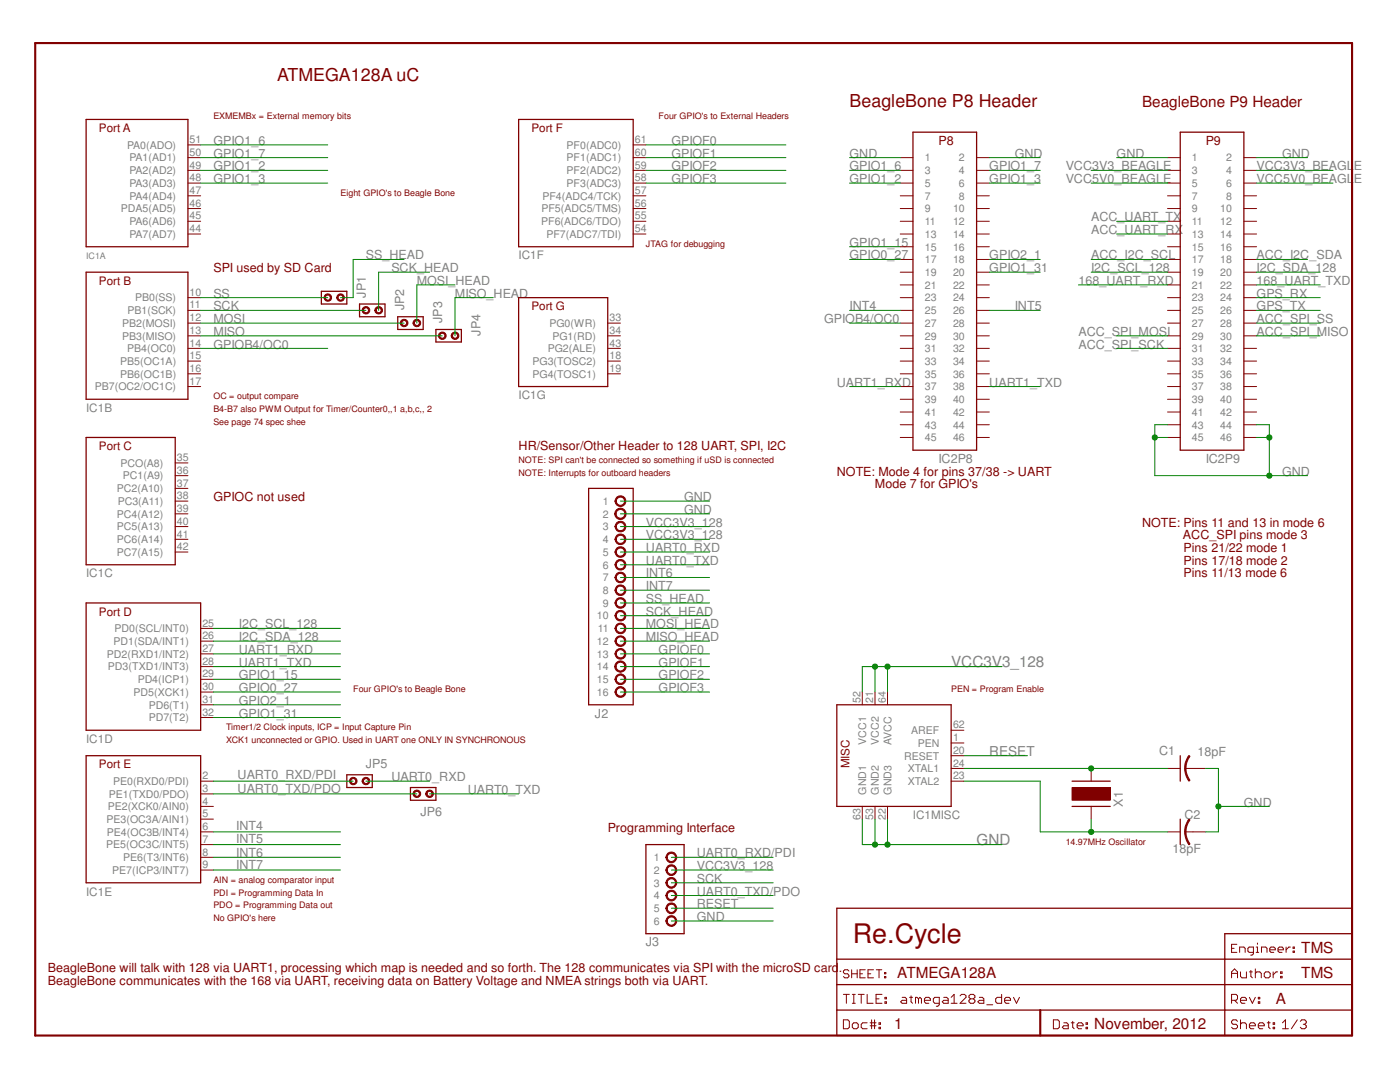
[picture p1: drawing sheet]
<svg xmlns="http://www.w3.org/2000/svg" width="279mm" height="216mm" viewBox="0 0 279 216" stroke-linecap="round" stroke-linejoin="round" font-family="sans-serif">
<path d="M7 8.6h262.8v198h-262.8zM207.6 201.5v5.1" fill="none" stroke="#800000" stroke-width=".42"/>
<g fill="none" stroke="#800000" stroke-width=".25">
<path d="M17.2 23.8h20.3v25.4h-20.3zM103.5 23.8h22.9v25.4h-22.9zM17.2 54.3h20.3v25.4h-20.3zM103.5 59.4h17.8v17.7h-17.8zM17.2 87.3h17.8v25.4h-17.8zM17.2 120.3h22.8v25.4h-22.8zM17.2 150.8h22.8v25.3h-22.8zM69.2 154.6h5.1v2.5h-5.1zM167 140.6h22.8v20.3h-22.8zM167 181.2h102.8v25.4h-102.8zM167 196.5h102.8M167 191.4h102.8"/>
<path d="M269.8 186.3h-25.4v20.3M167 201.5h102.8"/>
</g>
<g fill="none" stroke="#800000" stroke-width=".2">
<path d="M37.5 28.9h2.5M37.5 31.5h2.5M37.5 34h2.5M37.5 36.5h2.5M37.5 39.1h2.5M126.4 28.9h2.5M126.4 31.5h2.5M126.4 34h2.5M126.4 36.5h2.5M126.4 39.1h2.5M37.5 44.2h2.5M37.5 46.7h2.5"/>
<path d="M37.5 41.6h2.5M37.5 59.4h2.5M126.4 44.2h2.5M126.4 46.7h2.5M126.4 41.6h2.5M37.5 61.9h2.5M37.5 64.5h2.5M37.5 67h2.5M37.5 69.5h2.5M37.5 72.1h2.5M37.5 74.6h2.5M37.5 77.1h2.5"/>
<path d="M121.3 64.5h2.5M121.3 67h2.5M121.3 69.5h2.5M121.3 72.1h2.5M121.3 74.6h2.5M35 92.4h2.5M35 94.9h2.5M35 97.5h2.5M35 100h2.5M35 102.5h2.5M35 105.1h2.5M35 107.6h2.5"/>
<path d="M35 110.2h2.5M40 125.4h2.6M40 127.9h2.6M40 130.5h2.6M40 133h2.6M40 135.6h2.6M40 138.1h2.6M172.1 138.1v2.5M174.6 138.1v2.5M177.1 138.1v2.5M40 140.6h2.6M40 143.2h2.6"/>
<path d="M40 155.9h2.6M40 158.4h2.6M189.8 155.9h2.6M189.8 145.7h2.6M189.8 148.3h2.6M189.8 153.3h2.6M189.8 150.8h2.6M40 163.4h2.6M40 160.9h2.6M40 166h2.6M40 168.5h2.6M40 171.1h2.6"/>
<path d="M40 173.6h2.6M172.1 160.9v2.5M174.6 160.9v2.5M177.1 160.9v2.5M168.3 198.4h1.2M168.9 198.4v1.8M169.4 193.8l-.2-.3h-.6l-.3 .3v.3l.3 .2h.6l.2 .3v.3l-.2 .2h-.6l-.3-.2M170 194.3h1.1M170 193.5v1.6M170.1 198.4h.6M170.4 198.4v1.8M171.1 193.5v1.6"/>
<path d="M171.3 198.4h1.2M171.6 194.3h.5M171.9 198.4v1.8M172.7 193.5h-1.1v1.6h1.1M173.1 198.4v1.8h1.1M173.2 194.3h.6M174.3 193.5h-1.1v1.6h1.1M174.8 199.3h.6M174.9 193.5h1.1M175.4 193.5v1.6M176 198.4h-1.2v1.8h1.2M176.5 194.9h.3v.2h-.3z"/>
<path d="M176.5 194.1h.3v.2h-.3zM176.6 199.9h.3v.3h-.3zM176.6 199h.3v.3h-.3zM180 199h.6l.3 .3v.9h-.9l-.3-.3 .3-.3h.9M181.5 199h.6M181.8 198.7v1.2l.3 .3M183.3 199.3l-.3-.3h-.3v1.2M183.3 199.3v.9M183.3 199.3l.3-.3 .3 .3v.9M184.5 199.6h1.2v-.3l-.3-.3h-.6l-.3 .3v.6l.3 .3h.6M188.3 199h.6l.3 .3v.9h-.9l-.3-.3 .3-.3h.9M189.8 199l.6-.6v1.8"/>
<path d="M191.6 198.7l.3-.3h.6l.3 .3v.3l-1.2 1.2h1.2M193.7 199.3l-.3-.3v-.3l.3-.3h.6l.3 .3v.3l-.3 .3M193.7 199.3l-.3 .3v.3l.3 .3h.6l.3-.3v-.3l-.3-.3M193.7 199.3h.6M195.5 199h.5l.3 .3v.9h-.8l-.3-.3 .3-.3h.8M199.9 198.4v1.8h-.9l-.3-.3v-.6l.3-.3h.9M200.5 199.6h1.2v-.3l-.3-.3h-.6l-.3 .3v.6l.3 .3h.6M202.3 199l.6 1.2 .6-1.2M245.8 195.1v-1.2l.6-.6 .6 .6v1.2M245.8 199.6h.9l.3-.3v-.6l-.3-.3h-.9v1.8M245.8 194.2h1.2M245.8 189.2h.5"/>
<path d="M246.4 199.6l.6 .6M246.8 188.4h-1v1.6h1M247.4 190v-1h.8l.3 .2v.8M247.6 193.9v.9l.3 .3h.9v-1.2M247.6 199.6h1.2v-.3l-.3-.3h-.6l-.3 .3v.6l.3 .3h.6M249.3 199l.6 1.2 .6-1.2M249.3 193.9h.6M249.6 193.6v1.2l.3 .3M250.1 190h-.8l-.3-.2v-.6l.3-.2h.8v1.3l-.2 .3h-.3M250.5 193.3v1.8M250.5 194.2l.3-.3h.6l.3 .3v.9M250.7 190h.5"/>
<path d="M250.7 189h.3v1M251 188.2v.2M251.1 199h.3v.3h-.3zM251.1 199.9h.3v.3h-.3zM251.8 190v-1h.8l.3 .2v.8M252.6 193.9h.6l.3 .3v.6l-.3 .3h-.6l-.3-.3v-.6zM253.4 189.5h1.1v-.3l-.3-.2h-.5l-.3 .2v.6l.3 .2h.5M254.1 193.9v1.2M255 193.9h-.3l-.6 .6M255.1 189.5h1v-.3l-.2-.2h-.6l-.2 .2v.6l.2 .2h.6M255.6 193.9h.3v.3h-.3zM255.6 194.8h.3v.3h-.3z"/>
<path d="M256.7 189v1M257.5 189h-.3l-.5 .5M258.1 189.8h.2v.2h-.2zM258.1 189h.2v.2h-.2zM168.3 203.5h.9l.3 .3v1.2l-.3 .3h-.9zM170.1 204.4l.3-.3h.6l.3 .3v.6l-.3 .3h-.6l-.3-.3zM170.1 200.2h.6M173.1 204.1h-.9l-.3 .3v.6l.3 .3h.9M173.7 204.1h1.1M173.7 204.7h1.1M173.9 203.5v1.8M174.5 203.5v1.8"/>
<path d="M175.4 205h.3v.3h-.3zM175.4 204.1h.3v.3h-.3zM187.5 200.2h-.9l-.3-.3v-.6l.3-.3h.9v1.5l-.3 .3h-.3M189.8 200.2h1.2M196.9 200.5h1.2M210.2 203.5h.9l.3 .3v1.2l-.3 .3h-.9zM212.3 204.1h.6l.3 .3v.9h-.9l-.3-.3 .3-.3h.9M213.8 204.1h.6M214.1 203.8v1.2l.3 .3M215 204.7h1.2v-.3l-.3-.3h-.6l-.3 .3v.6l.3 .3h.6M216.7 205h.3v.3h-.3zM216.7 204.1h.3v.3h-.3z"/>
<path d="M247 203.8l-.3-.3h-.6l-.3 .3v.3l.3 .3h.6l.3 .3v.3l-.3 .3h-.6l-.3-.3M247.6 204.4l.3-.3h.6l.3 .3v.9M247.6 203.5v1.8M249.3 204.7h1.2v-.3l-.3-.3h-.6l-.3 .3v.6l.3 .3h.6M251.1 204.7h1.2v-.3l-.3-.3h-.6l-.3 .3v.6l.3 .3h.6M252.9 204.1h.6M253.2 203.8v1.2l.3 .3M254.1 205h.3v.3h-.3zM254.1 204.1h.3v.3h-.3zM255.9 205.3h1.2M255.9 204.1l.6-.6v1.8M258.9 203.5l-1.2 1.8"/>
<path d="M259.5 203.8l.3-.3h.6l.3 .3v.3l-.3 .3M260.1 204.4h.3M260.4 204.4l.3 .3v.3l-.3 .3h-.6l-.3-.3"/>
</g>
<path d="M70.1 155.2a.77 .77 0 0 1 1.1 .4 .77 .77 0 0 1-.6 1 .77 .77 0 0 1-.9-.7h.3a.51 .51 0 0 1 .6-.6 .51 .51 0 0 1 .3 .8 .51 .51 0 0 1-.8 0l-.1-.2h-.3z" fill-rule="evenodd" fill="#800000"/>
<path d="M70.1 155.2a.77 .77 0 0 1 1.1 .4 .77 .77 0 0 1-.6 1 .77 .77 0 0 1-.9-.7h.3a.51 .51 0 0 1 .6-.6 .51 .51 0 0 1 .3 .8 .51 .51 0 0 1-.8 0l-.1-.2h-.3z" fill="none" stroke="#800000" stroke-width=".2"/>
<path d="M72.3 155.5a.77 .77 0 0 1 1.3-.2 .77 .77 0 0 1-.3 1.3 .77 .77 0 0 1-1-.7h.2a.51 .51 0 0 1 .6-.6 .51 .51 0 0 1 .3 .8 .51 .51 0 0 1-.8 0l-.1-.2h-.2z" fill-rule="evenodd" fill="#800000"/>
<path d="M72.3 155.5a.77 .77 0 0 1 1.3-.2 .77 .77 0 0 1-.3 1.3 .77 .77 0 0 1-1-.7h.2a.51 .51 0 0 1 .6-.6 .51 .51 0 0 1 .3 .8 .51 .51 0 0 1-.8 0l-.1-.2h-.2z" fill="none" stroke="#800000" stroke-width=".2"/>
<path d="M81.9 157.1h5.1v2.6h-5.1z" fill="none" stroke="#800000" stroke-width=".25"/>
<path d="M82.5 158a.77 .77 0 0 1 1.3-.1 .77 .77 0 0 1-.3 1.2 .77 .77 0 0 1-1.1-.7h.3a.51 .51 0 0 1 .6-.6 .51 .51 0 0 1 .3 .8 .51 .51 0 0 1-.8 0l-.1-.2h-.3z" fill-rule="evenodd" fill="#800000"/>
<path d="M82.5 158a.77 .77 0 0 1 1.3-.1 .77 .77 0 0 1-.3 1.2 .77 .77 0 0 1-1.1-.7h.3a.51 .51 0 0 1 .6-.6 .51 .51 0 0 1 .3 .8 .51 .51 0 0 1-.8 0l-.1-.2h-.3z" fill="none" stroke="#800000" stroke-width=".2"/>
<path d="M85 158a.77 .77 0 0 1 1.3-.1 .77 .77 0 0 1-.3 1.2 .77 .77 0 0 1-1-.7h.2a.5 .5 0 0 1 .6-.5 .5 .5 0 0 1 .4 .7 .5 .5 0 0 1-.8 .2l-.2-.4h-.2z" fill-rule="evenodd" fill="#800000"/>
<path d="M85 158a.77 .77 0 0 1 1.3-.1 .77 .77 0 0 1-.3 1.2 .77 .77 0 0 1-1-.7h.2a.5 .5 0 0 1 .6-.5 .5 .5 0 0 1 .4 .7 .5 .5 0 0 1-.8 .2l-.2-.4h-.2zM217.8 153.3v2.6M217.8 160.9v2.5" fill="none" stroke="#800000" stroke-width=".2"/>
<path d="M214 155.9h7.6M214 160.9h7.6" fill="none" stroke="#800000" stroke-width=".25"/>
<path d="M214 157.1h7.6v2.6h-7.6z" fill-rule="evenodd" fill="#800000"/>
<path d="M214 157.1h7.6v2.6h-7.6zM236.6 166h1.5" fill="none" stroke="#800000" stroke-width=".2"/>
<path d="M235.5 163.4v5.1" fill="none" stroke="#800000" stroke-width=".25"/>
<path d="M237.3 163.4l.2 .2a3.9 3.9 0 0 0-.8 2.4h-.3a3.6 3.6 0 0 1 .9-2.6z" fill-rule="evenodd" fill="#800000"/>
<path d="M237.3 163.4l.2 .2a3.9 3.9 0 0 0-.8 2.4h-.3a3.6 3.6 0 0 1 .9-2.6z" fill="none" stroke="#800000" stroke-width=".2"/>
<path d="M236.4 166h.3a4.1 4.1 0 0 0 .8 2.4l-.2 .2a4.3 4.3 0 0 1-.9-2.6z" fill-rule="evenodd" fill="#800000"/>
<path d="M236.6 153.3h1.5M233 166h2.5M236.4 166h.3a4.1 4.1 0 0 0 .8 2.4l-.2 .2a4.3 4.3 0 0 1-.9-2.6zM238.1 166h2.5" fill="none" stroke="#800000" stroke-width=".2"/>
<path d="M235.5 150.8v5.1" fill="none" stroke="#800000" stroke-width=".25"/>
<path d="M237.3 150.7l.2 .2a3.9 3.9 0 0 0-.8 2.4h-.3a3.6 3.6 0 0 1 .9-2.6z" fill-rule="evenodd" fill="#800000"/>
<path d="M237.3 150.7l.2 .2a3.9 3.9 0 0 0-.8 2.4h-.3a3.6 3.6 0 0 1 .9-2.6z" fill="none" stroke="#800000" stroke-width=".2"/>
<path d="M236.4 153.3h.3a4.1 4.1 0 0 0 .8 2.4l-.2 .2a4.3 4.3 0 0 1-.9-2.6z" fill-rule="evenodd" fill="#800000"/>
<path d="M233 153.3h2.5M236.4 153.3h.3a4.1 4.1 0 0 0 .8 2.4l-.2 .2a4.3 4.3 0 0 1-.9-2.6zM238.1 153.3h2.5" fill="none" stroke="#800000" stroke-width=".2"/>
<path d="M128.9 168.5h7.6v17.8h-7.6z" fill="none" stroke="#800000" stroke-width=".25"/>
<path d="M133.3 170.3a1.09 1.09 0 0 1 1.7 .3 1.09 1.09 0 0 1-.8 1.6 1.09 1.09 0 0 1-1.3-1.1h.2a.83 .83 0 0 1 1.2-.8 .83 .83 0 0 1 .3 1.3 .83 .83 0 0 1-1.4-.2l-.1-.3h-.2z" fill-rule="evenodd" fill="#800000"/>
<path d="M133.3 170.3a1.09 1.09 0 0 1 1.7 .3 1.09 1.09 0 0 1-.8 1.6 1.09 1.09 0 0 1-1.3-1.1h.2a.83 .83 0 0 1 1.2-.8 .83 .83 0 0 1 .3 1.3 .83 .83 0 0 1-1.4-.2l-.1-.3h-.2z" fill="none" stroke="#800000" stroke-width=".2"/>
<path d="M133.3 172.8a1.09 1.09 0 0 1 1.7 .3 1.09 1.09 0 0 1-.8 1.6 1.09 1.09 0 0 1-1.3-1.1h.2a.83 .83 0 0 1 1.2-.8 .83 .83 0 0 1 .3 1.3 .83 .83 0 0 1-1.4-.2l-.1-.3h-.2z" fill-rule="evenodd" fill="#800000"/>
<path d="M133.3 172.8a1.09 1.09 0 0 1 1.7 .3 1.09 1.09 0 0 1-.8 1.6 1.09 1.09 0 0 1-1.3-1.1h.2a.83 .83 0 0 1 1.2-.8 .83 .83 0 0 1 .3 1.3 .83 .83 0 0 1-1.4-.2l-.1-.3h-.2z" fill="none" stroke="#800000" stroke-width=".2"/>
<path d="M133.3 175.3a1.09 1.09 0 0 1 1.7 .4 1.09 1.09 0 0 1-.8 1.5 1.09 1.09 0 0 1-1.3-1.1h.2a.83 .83 0 0 1 1.2-.8 .83 .83 0 0 1 .3 1.4 .83 .83 0 0 1-1.4-.2l-.1-.4h-.2z" fill-rule="evenodd" fill="#800000"/>
<path d="M133.3 175.3a1.09 1.09 0 0 1 1.7 .4 1.09 1.09 0 0 1-.8 1.5 1.09 1.09 0 0 1-1.3-1.1h.2a.83 .83 0 0 1 1.2-.8 .83 .83 0 0 1 .3 1.4 .83 .83 0 0 1-1.4-.2l-.1-.4h-.2z" fill="none" stroke="#800000" stroke-width=".2"/>
<path d="M133.3 177.9a1.09 1.09 0 0 1 1.7 .3 1.09 1.09 0 0 1-.8 1.6 1.09 1.09 0 0 1-1.3-1.1h.2a.83 .83 0 0 1 1.2-.8 .83 .83 0 0 1 .3 1.3 .83 .83 0 0 1-1.4-.2l-.1-.3h-.2z" fill-rule="evenodd" fill="#800000"/>
<path d="M133.3 177.9a1.09 1.09 0 0 1 1.7 .3 1.09 1.09 0 0 1-.8 1.6 1.09 1.09 0 0 1-1.3-1.1h.2a.83 .83 0 0 1 1.2-.8 .83 .83 0 0 1 .3 1.3 .83 .83 0 0 1-1.4-.2l-.1-.3h-.2z" fill="none" stroke="#800000" stroke-width=".2"/>
<path d="M133.3 180.4a1.09 1.09 0 0 1 1.7 .4 1.09 1.09 0 0 1-.8 1.5 1.09 1.09 0 0 1-1.3-1.1h.2a.83 .83 0 0 1 1.2-.8 .83 .83 0 0 1 .3 1.4 .83 .83 0 0 1-1.4-.2l-.1-.4h-.2z" fill-rule="evenodd" fill="#800000"/>
<path d="M133.3 180.4a1.09 1.09 0 0 1 1.7 .4 1.09 1.09 0 0 1-.8 1.5 1.09 1.09 0 0 1-1.3-1.1h.2a.83 .83 0 0 1 1.2-.8 .83 .83 0 0 1 .3 1.4 .83 .83 0 0 1-1.4-.2l-.1-.4h-.2z" fill="none" stroke="#800000" stroke-width=".2"/>
<path d="M133.3 183a1.09 1.09 0 0 1 1.7 .3 1.09 1.09 0 0 1-.8 1.6 1.09 1.09 0 0 1-1.3-1.1h.2a.83 .83 0 0 1 1.2-.8 .83 .83 0 0 1 .3 1.3 .83 .83 0 0 1-1.4-.2l-.1-.3h-.2z" fill-rule="evenodd" fill="#800000"/>
<g fill="none" stroke="#800000" stroke-width=".2">
<path d="M179.7 31.5h2.5M179.7 34h2.5M179.7 39.1h2.5M179.7 36.5h2.5M194.9 31.5h2.5M194.9 34h2.5M194.9 39.1h2.5M194.9 36.5h2.5M233 31.5h2.5M233 34h2.5M233 39.1h2.5M233 36.5h2.5"/>
<path d="M248.2 31.5h2.6M248.2 34h2.6M248.2 39.1h2.6M248.2 36.5h2.6M179.7 41.6h2.5M179.7 44.2h2.5M179.7 46.7h2.5M179.7 49.2h2.5M179.7 51.8h2.5M179.7 54.3h2.5M179.7 56.9h2.5M179.7 59.4h2.5"/>
<path d="M194.9 41.6h2.5M194.9 44.2h2.5M194.9 46.7h2.5M194.9 49.2h2.5M194.9 51.8h2.5M194.9 54.3h2.5M194.9 56.9h2.5M194.9 59.4h2.5M233 41.6h2.5M233 44.2h2.5M233 46.7h2.5M233 49.2h2.5"/>
<path d="M233 51.8h2.5M233 54.3h2.5M233 56.9h2.5M233 59.4h2.5M248.2 41.6h2.6M248.2 44.2h2.6M248.2 46.7h2.6M248.2 49.2h2.6M248.2 51.8h2.6M248.2 54.3h2.6M248.2 56.9h2.6M248.2 59.4h2.6"/>
<path d="M179.7 64.5h2.5M179.7 61.9h2.5M179.7 67h2.5M179.7 69.5h2.5M179.7 72.1h2.5M179.7 74.6h2.5M179.7 77.1h2.5M179.7 79.7h2.5M194.9 64.5h2.5M194.9 61.9h2.5M194.9 67h2.5M194.9 69.5h2.5"/>
<path d="M194.9 72.1h2.5M194.9 74.6h2.5M194.9 77.1h2.5M194.9 79.7h2.5M233 64.5h2.5M233 61.9h2.5M233 67h2.5M233 69.5h2.5M233 72.1h2.5M233 74.6h2.5M233 77.1h2.5M233 79.7h2.5"/>
<path d="M248.2 64.5h2.6M248.2 61.9h2.6M248.2 67h2.6M248.2 69.5h2.6M248.2 72.1h2.6M248.2 74.6h2.6M248.2 77.1h2.6M248.2 79.7h2.6M179.7 82.2h2.5M179.7 84.8h2.5M179.7 87.3h2.5M194.9 82.2h2.5"/>
<path d="M194.9 84.8h2.5M194.9 87.3h2.5M233 82.2h2.5M233 84.8h2.5M233 87.3h2.5M248.2 82.2h2.6M248.2 84.8h2.6M248.2 87.3h2.6M133.3 183a1.09 1.09 0 0 1 1.7 .3 1.09 1.09 0 0 1-.8 1.6 1.09 1.09 0 0 1-1.3-1.1h.2a.83 .83 0 0 1 1.2-.8 .83 .83 0 0 1 .3 1.3 .83 .83 0 0 1-1.4-.2l-.1-.3h-.2z"/>
</g>
<path d="M182.2 26.4h12.7v63.4h-12.7zM235.5 26.4h12.7v63.4h-12.7zM64.1 58.1h5.1v2.6h-5.1z" fill="none" stroke="#800000" stroke-width=".25"/>
<path d="M65 58.8a.77 .77 0 0 1 1.1 .3 .77 .77 0 0 1-.5 1.1 .77 .77 0 0 1-1-.8h.3a.51 .51 0 0 1 .6-.6 .51 .51 0 0 1 .3 .8 .51 .51 0 0 1-.8 0l-.1-.2h-.3z" fill-rule="evenodd" fill="#800000"/>
<path d="M65 58.8a.77 .77 0 0 1 1.1 .3 .77 .77 0 0 1-.5 1.1 .77 .77 0 0 1-1-.8h.3a.51 .51 0 0 1 .6-.6 .51 .51 0 0 1 .3 .8 .51 .51 0 0 1-.8 0l-.1-.2h-.3z" fill="none" stroke="#800000" stroke-width=".2"/>
<path d="M67.5 58.8a.77 .77 0 0 1 1.2 .3 .77 .77 0 0 1-.6 1.1 .77 .77 0 0 1-.9-.8h.2a.51 .51 0 0 1 .7-.6 .51 .51 0 0 1 .3 .8 .51 .51 0 0 1-.9 0l-.1-.2h-.2z" fill-rule="evenodd" fill="#800000"/>
<path d="M67.5 58.8a.77 .77 0 0 1 1.2 .3 .77 .77 0 0 1-.6 1.1 .77 .77 0 0 1-.9-.8h.2a.51 .51 0 0 1 .7-.6 .51 .51 0 0 1 .3 .8 .51 .51 0 0 1-.9 0l-.1-.2h-.2z" fill="none" stroke="#800000" stroke-width=".2"/>
<path d="M71.8 60.7h5v2.5h-5z" fill="none" stroke="#800000" stroke-width=".25"/>
<path d="M72.3 61.6a.77 .77 0 0 1 1.3-.2 .77 .77 0 0 1-.3 1.2 .77 .77 0 0 1-1-.7h.2a.51 .51 0 0 1 .6-.5 .51 .51 0 0 1 .3 .7 .51 .51 0 0 1-.8 0l-.1-.2h-.2z" fill-rule="evenodd" fill="#800000"/>
<path d="M72.3 61.6a.77 .77 0 0 1 1.3-.2 .77 .77 0 0 1-.3 1.2 .77 .77 0 0 1-1-.7h.2a.51 .51 0 0 1 .6-.5 .51 .51 0 0 1 .3 .7 .51 .51 0 0 1-.8 0l-.1-.2h-.2z" fill="none" stroke="#800000" stroke-width=".2"/>
<path d="M74.9 61.6a.77 .77 0 0 1 1.2-.2 .77 .77 0 0 1-.2 1.2 .77 .77 0 0 1-1.1-.7h.3a.51 .51 0 0 1 .6-.5 .51 .51 0 0 1 .3 .7 .51 .51 0 0 1-.9 0v-.2h-.3z" fill-rule="evenodd" fill="#800000"/>
<path d="M74.9 61.6a.77 .77 0 0 1 1.2-.2 .77 .77 0 0 1-.2 1.2 .77 .77 0 0 1-1.1-.7h.3a.51 .51 0 0 1 .6-.5 .51 .51 0 0 1 .3 .7 .51 .51 0 0 1-.9 0v-.2h-.3z" fill="none" stroke="#800000" stroke-width=".2"/>
<path d="M79.4 63.2h5.1v2.5h-5.1z" fill="none" stroke="#800000" stroke-width=".25"/>
<path d="M80 64.1a.77 .77 0 0 1 1.2-.2 .77 .77 0 0 1-.2 1.3 .77 .77 0 0 1-1.1-.7h.2a.51 .51 0 0 1 .7-.6 .51 .51 0 0 1 .3 .8 .51 .51 0 0 1-.9 0l-.1-.2h-.2z" fill-rule="evenodd" fill="#800000"/>
<path d="M80 64.1a.77 .77 0 0 1 1.2-.2 .77 .77 0 0 1-.2 1.3 .77 .77 0 0 1-1.1-.7h.2a.51 .51 0 0 1 .7-.6 .51 .51 0 0 1 .3 .8 .51 .51 0 0 1-.9 0l-.1-.2h-.2z" fill="none" stroke="#800000" stroke-width=".2"/>
<path d="M82.5 64.1a.77 .77 0 0 1 1.3-.2 .77 .77 0 0 1-.3 1.3 .77 .77 0 0 1-1.1-.7h.3a.51 .51 0 0 1 .6-.6 .51 .51 0 0 1 .3 .8 .51 .51 0 0 1-.8 0l-.1-.2h-.3z" fill-rule="evenodd" fill="#800000"/>
<path d="M82.5 64.1a.77 .77 0 0 1 1.3-.2 .77 .77 0 0 1-.3 1.3 .77 .77 0 0 1-1.1-.7h.3a.51 .51 0 0 1 .6-.6 .51 .51 0 0 1 .3 .8 .51 .51 0 0 1-.8 0l-.1-.2h-.3z" fill="none" stroke="#800000" stroke-width=".2"/>
<path d="M87 65.7h5.1v2.5h-5.1z" fill="none" stroke="#800000" stroke-width=".25"/>
<path d="M87.6 66.6a.77 .77 0 0 1 1.2-.1 .77 .77 0 0 1-.2 1.2 .77 .77 0 0 1-1.1-.7h.3a.5 .5 0 0 1 .5-.5 .5 .5 0 0 1 .4 .7 .5 .5 0 0 1-.7 .2l-.2-.4h-.3z" fill-rule="evenodd" fill="#800000"/>
<path d="M87.6 66.6a.77 .77 0 0 1 1.2-.1 .77 .77 0 0 1-.2 1.2 .77 .77 0 0 1-1.1-.7h.3a.5 .5 0 0 1 .5-.5 .5 .5 0 0 1 .4 .7 .5 .5 0 0 1-.7 .2l-.2-.4h-.3z" fill="none" stroke="#800000" stroke-width=".2"/>
<path d="M90.1 66.6a.77 .77 0 0 1 1.3-.1 .77 .77 0 0 1-.3 1.2 .77 .77 0 0 1-1.1-.7h.3a.5 .5 0 0 1 .6-.5 .5 .5 0 0 1 .4 .7 .5 .5 0 0 1-.8 .2l-.2-.4h-.3z" fill-rule="evenodd" fill="#800000"/>
<path d="M90.1 66.6a.77 .77 0 0 1 1.3-.1 .77 .77 0 0 1-.3 1.2 .77 .77 0 0 1-1.1-.7h.3a.5 .5 0 0 1 .6-.5 .5 .5 0 0 1 .4 .7 .5 .5 0 0 1-.8 .2l-.2-.4h-.3z" fill="none" stroke="#800000" stroke-width=".2"/>
<path d="M117.5 97.5h8.9v43.1h-8.9z" fill="none" stroke="#800000" stroke-width=".25"/>
<path d="M123.1 99.2a1.09 1.09 0 0 1 1.7 .3 1.09 1.09 0 0 1-.7 1.6 1.09 1.09 0 0 1-1.4-1.1h.3a.83 .83 0 0 1 1.1-.8 .83 .83 0 0 1 .3 1.3 .83 .83 0 0 1-1.3-.2l-.1-.3h-.3z" fill-rule="evenodd" fill="#800000"/>
<path d="M123.1 99.2a1.09 1.09 0 0 1 1.7 .3 1.09 1.09 0 0 1-.7 1.6 1.09 1.09 0 0 1-1.4-1.1h.3a.83 .83 0 0 1 1.1-.8 .83 .83 0 0 1 .3 1.3 .83 .83 0 0 1-1.3-.2l-.1-.3h-.3z" fill="none" stroke="#800000" stroke-width=".2"/>
<path d="M123 101.7a1.14 1.14 0 0 1 1.8 .3 1.14 1.14 0 0 1-.7 1.6 1.14 1.14 0 0 1-1.4-1.1h.2a.87 .87 0 0 1 1.2-.8 .87 .87 0 0 1 .4 1.4 .87 .87 0 0 1-1.5-.2l-.1-.4h-.2z" fill-rule="evenodd" fill="#800000"/>
<path d="M123 101.7a1.14 1.14 0 0 1 1.8 .3 1.14 1.14 0 0 1-.7 1.6 1.14 1.14 0 0 1-1.4-1.1h.2a.87 .87 0 0 1 1.2-.8 .87 .87 0 0 1 .4 1.4 .87 .87 0 0 1-1.5-.2l-.1-.4h-.2z" fill="none" stroke="#800000" stroke-width=".2"/>
<path d="M123.1 104.3a1.09 1.09 0 0 1 1.7 .3 1.09 1.09 0 0 1-.7 1.6 1.09 1.09 0 0 1-1.4-1.1h.3a.83 .83 0 0 1 1.1-.8 .83 .83 0 0 1 .3 1.3 .83 .83 0 0 1-1.3-.2l-.1-.3h-.3z" fill-rule="evenodd" fill="#800000"/>
<path d="M123.1 104.3a1.09 1.09 0 0 1 1.7 .3 1.09 1.09 0 0 1-.7 1.6 1.09 1.09 0 0 1-1.4-1.1h.3a.83 .83 0 0 1 1.1-.8 .83 .83 0 0 1 .3 1.3 .83 .83 0 0 1-1.3-.2l-.1-.3h-.3z" fill="none" stroke="#800000" stroke-width=".2"/>
<path d="M123.1 106.8a1.09 1.09 0 0 1 1.7 .3 1.09 1.09 0 0 1-.7 1.6 1.09 1.09 0 0 1-1.4-1.1h.3a.83 .83 0 0 1 1.1-.8 .83 .83 0 0 1 .3 1.3 .83 .83 0 0 1-1.3-.2l-.1-.3h-.3z" fill-rule="evenodd" fill="#800000"/>
<path d="M123.1 106.8a1.09 1.09 0 0 1 1.7 .3 1.09 1.09 0 0 1-.7 1.6 1.09 1.09 0 0 1-1.4-1.1h.3a.83 .83 0 0 1 1.1-.8 .83 .83 0 0 1 .3 1.3 .83 .83 0 0 1-1.3-.2l-.1-.3h-.3z" fill="none" stroke="#800000" stroke-width=".2"/>
<path d="M123.1 109.3a1.09 1.09 0 0 1 1.7 .4 1.09 1.09 0 0 1-.7 1.5 1.09 1.09 0 0 1-1.4-1h.3a.83 .83 0 0 1 1.1-.9 .83 .83 0 0 1 .3 1.4 .83 .83 0 0 1-1.3-.2l-.1-.3h-.3z" fill-rule="evenodd" fill="#800000"/>
<path d="M123.1 109.3a1.09 1.09 0 0 1 1.7 .4 1.09 1.09 0 0 1-.7 1.5 1.09 1.09 0 0 1-1.4-1h.3a.83 .83 0 0 1 1.1-.9 .83 .83 0 0 1 .3 1.4 .83 .83 0 0 1-1.3-.2l-.1-.3h-.3z" fill="none" stroke="#800000" stroke-width=".2"/>
<path d="M123.1 111.9a1.09 1.09 0 0 1 1.7 .3 1.09 1.09 0 0 1-.7 1.6 1.09 1.09 0 0 1-1.4-1.1h.3a.83 .83 0 0 1 1.1-.8 .83 .83 0 0 1 .3 1.3 .83 .83 0 0 1-1.3-.2l-.1-.3h-.3z" fill-rule="evenodd" fill="#800000"/>
<path d="M123.1 111.9a1.09 1.09 0 0 1 1.7 .3 1.09 1.09 0 0 1-.7 1.6 1.09 1.09 0 0 1-1.4-1.1h.3a.83 .83 0 0 1 1.1-.8 .83 .83 0 0 1 .3 1.3 .83 .83 0 0 1-1.3-.2l-.1-.3h-.3z" fill="none" stroke="#800000" stroke-width=".2"/>
<path d="M123.1 114.4a1.09 1.09 0 0 1 1.7 .4 1.09 1.09 0 0 1-.7 1.5 1.09 1.09 0 0 1-1.4-1.1h.3a.83 .83 0 0 1 1.1-.8 .83 .83 0 0 1 .3 1.4 .83 .83 0 0 1-1.3-.2l-.1-.4h-.3z" fill-rule="evenodd" fill="#800000"/>
<path d="M123.1 114.4a1.09 1.09 0 0 1 1.7 .4 1.09 1.09 0 0 1-.7 1.5 1.09 1.09 0 0 1-1.4-1.1h.3a.83 .83 0 0 1 1.1-.8 .83 .83 0 0 1 .3 1.4 .83 .83 0 0 1-1.3-.2l-.1-.4h-.3z" fill="none" stroke="#800000" stroke-width=".2"/>
<path d="M123.1 117a1.09 1.09 0 0 1 1.7 .3 1.09 1.09 0 0 1-.7 1.6 1.09 1.09 0 0 1-1.4-1.1h.3a.83 .83 0 0 1 1.1-.8 .83 .83 0 0 1 .3 1.3 .83 .83 0 0 1-1.3-.2l-.1-.3h-.3z" fill-rule="evenodd" fill="#800000"/>
<path d="M123.1 117a1.09 1.09 0 0 1 1.7 .3 1.09 1.09 0 0 1-.7 1.6 1.09 1.09 0 0 1-1.4-1.1h.3a.83 .83 0 0 1 1.1-.8 .83 .83 0 0 1 .3 1.3 .83 .83 0 0 1-1.3-.2l-.1-.3h-.3z" fill="none" stroke="#800000" stroke-width=".2"/>
<path d="M123.1 119.5a1.09 1.09 0 0 1 1.7 .3 1.09 1.09 0 0 1-.7 1.6 1.09 1.09 0 0 1-1.4-1.1h.3a.83 .83 0 0 1 1.1-.8 .83 .83 0 0 1 .3 1.3 .83 .83 0 0 1-1.3-.2l-.1-.3h-.3z" fill-rule="evenodd" fill="#800000"/>
<path d="M123.1 119.5a1.09 1.09 0 0 1 1.7 .3 1.09 1.09 0 0 1-.7 1.6 1.09 1.09 0 0 1-1.4-1.1h.3a.83 .83 0 0 1 1.1-.8 .83 .83 0 0 1 .3 1.3 .83 .83 0 0 1-1.3-.2l-.1-.3h-.3z" fill="none" stroke="#800000" stroke-width=".2"/>
<path d="M123.1 122a1.09 1.09 0 0 1 1.7 .4 1.09 1.09 0 0 1-.7 1.5 1.09 1.09 0 0 1-1.4-1h.3a.83 .83 0 0 1 1.1-.9 .83 .83 0 0 1 .3 1.4 .83 .83 0 0 1-1.3-.2l-.1-.3h-.3z" fill-rule="evenodd" fill="#800000"/>
<path d="M123.1 122a1.09 1.09 0 0 1 1.7 .4 1.09 1.09 0 0 1-.7 1.5 1.09 1.09 0 0 1-1.4-1h.3a.83 .83 0 0 1 1.1-.9 .83 .83 0 0 1 .3 1.4 .83 .83 0 0 1-1.3-.2l-.1-.3h-.3z" fill="none" stroke="#800000" stroke-width=".2"/>
<path d="M123.1 124.6a1.09 1.09 0 0 1 1.7 .3 1.09 1.09 0 0 1-.7 1.6 1.09 1.09 0 0 1-1.4-1.1h.3a.83 .83 0 0 1 1.1-.8 .83 .83 0 0 1 .3 1.3 .83 .83 0 0 1-1.3-.2l-.1-.3h-.3z" fill-rule="evenodd" fill="#800000"/>
<path d="M123.1 124.6a1.09 1.09 0 0 1 1.7 .3 1.09 1.09 0 0 1-.7 1.6 1.09 1.09 0 0 1-1.4-1.1h.3a.83 .83 0 0 1 1.1-.8 .83 .83 0 0 1 .3 1.3 .83 .83 0 0 1-1.3-.2l-.1-.3h-.3z" fill="none" stroke="#800000" stroke-width=".2"/>
<path d="M123.1 127.1a1.09 1.09 0 0 1 1.7 .4 1.09 1.09 0 0 1-.7 1.5 1.09 1.09 0 0 1-1.4-1.1h.3a.83 .83 0 0 1 1.1-.8 .83 .83 0 0 1 .3 1.4 .83 .83 0 0 1-1.3-.2l-.1-.4h-.3z" fill-rule="evenodd" fill="#800000"/>
<path d="M123.1 127.1a1.09 1.09 0 0 1 1.7 .4 1.09 1.09 0 0 1-.7 1.5 1.09 1.09 0 0 1-1.4-1.1h.3a.83 .83 0 0 1 1.1-.8 .83 .83 0 0 1 .3 1.4 .83 .83 0 0 1-1.3-.2l-.1-.4h-.3z" fill="none" stroke="#800000" stroke-width=".2"/>
<path d="M123.1 129.7a1.09 1.09 0 0 1 1.7 .3 1.09 1.09 0 0 1-.7 1.6 1.09 1.09 0 0 1-1.4-1.1h.3a.83 .83 0 0 1 1.1-.8 .83 .83 0 0 1 .3 1.3 .83 .83 0 0 1-1.3-.2l-.1-.3h-.3z" fill-rule="evenodd" fill="#800000"/>
<path d="M123.1 129.7a1.09 1.09 0 0 1 1.7 .3 1.09 1.09 0 0 1-.7 1.6 1.09 1.09 0 0 1-1.4-1.1h.3a.83 .83 0 0 1 1.1-.8 .83 .83 0 0 1 .3 1.3 .83 .83 0 0 1-1.3-.2l-.1-.3h-.3z" fill="none" stroke="#800000" stroke-width=".2"/>
<path d="M123 132.2a1.14 1.14 0 0 1 1.8 .3 1.14 1.14 0 0 1-.7 1.6 1.14 1.14 0 0 1-1.4-1.1h.2a.87 .87 0 0 1 1.2-.8 .87 .87 0 0 1 .4 1.4 .87 .87 0 0 1-1.5-.3l-.1-.3h-.2z" fill-rule="evenodd" fill="#800000"/>
<path d="M123 132.2a1.14 1.14 0 0 1 1.8 .3 1.14 1.14 0 0 1-.7 1.6 1.14 1.14 0 0 1-1.4-1.1h.2a.87 .87 0 0 1 1.2-.8 .87 .87 0 0 1 .4 1.4 .87 .87 0 0 1-1.5-.3l-.1-.3h-.2z" fill="none" stroke="#800000" stroke-width=".2"/>
<path d="M123.1 134.7a1.09 1.09 0 0 1 1.7 .4 1.09 1.09 0 0 1-.7 1.5 1.09 1.09 0 0 1-1.4-1h.3a.83 .83 0 0 1 1.1-.9 .83 .83 0 0 1 .3 1.4 .83 .83 0 0 1-1.3-.2l-.1-.3h-.3z" fill-rule="evenodd" fill="#800000"/>
<path d="M123.1 134.7a1.09 1.09 0 0 1 1.7 .4 1.09 1.09 0 0 1-.7 1.5 1.09 1.09 0 0 1-1.4-1h.3a.83 .83 0 0 1 1.1-.9 .83 .83 0 0 1 .3 1.4 .83 .83 0 0 1-1.3-.2l-.1-.3h-.3z" fill="none" stroke="#800000" stroke-width=".2"/>
<path d="M123.1 137.3a1.09 1.09 0 0 1 1.7 .3 1.09 1.09 0 0 1-.7 1.6 1.09 1.09 0 0 1-1.4-1.1h.3a.83 .83 0 0 1 1.1-.8 .83 .83 0 0 1 .3 1.3 .83 .83 0 0 1-1.3-.2l-.1-.3h-.3z" fill-rule="evenodd" fill="#800000"/>
<path d="M123.1 137.3a1.09 1.09 0 0 1 1.7 .3 1.09 1.09 0 0 1-.7 1.6 1.09 1.09 0 0 1-1.4-1.1h.3a.83 .83 0 0 1 1.1-.8 .83 .83 0 0 1 .3 1.3 .83 .83 0 0 1-1.3-.2l-.1-.3h-.3z" fill="none" stroke="#800000" stroke-width=".2"/>
<path d="M172.1 163.4v5.1h27.9M174.6 163.4v5.1" fill="none" stroke="#008000" stroke-width=".2"/>
<circle cx="174.6" cy="168.5" r=".51" fill="#008000"/>
<g fill="none" stroke="#008000" stroke-width=".2">
<path d="M177.1 163.4v5.1"/>
<circle cx="174.6" cy="168.5" r=".51"/>
</g>
<circle cx="177.1" cy="168.5" r=".51" fill="#008000"/>
<g fill="none" stroke="#008000" stroke-width=".2">
<path d="M240.6 153.3h2.6v12.7h-2.6M243.2 160.9h10.1"/>
<circle cx="177.1" cy="168.5" r=".51"/>
</g>
<circle cx="243.2" cy="160.9" r=".51" fill="#008000"/>
<g fill="none" stroke="#008000" stroke-width=".2">
<path d="M169.5 31.5h10.2M197.4 31.5h10.2M222.8 31.5h10.2M250.8 31.5h10.1M123.8 100h17.8M233 84.8h-2.5v10.1h22.8v-10.1h-2.5M250.8 87.3h2.5M123.8 102.5h17.8M134 183.8h20.3"/>
<circle cx="243.2" cy="160.9" r=".51"/>
</g>
<circle cx="253.3" cy="87.3" r=".51" fill="#008000"/>
<g fill="none" stroke="#008000" stroke-width=".2">
<path d="M230.5 87.3h2.5"/>
<circle cx="253.3" cy="87.3" r=".51"/>
</g>
<circle cx="230.5" cy="87.3" r=".51" fill="#008000"/>
<g fill="none" stroke="#008000" stroke-width=".2">
<path d="M253.3 94.9h7.6"/>
<circle cx="230.5" cy="87.3" r=".51"/>
</g>
<circle cx="253.3" cy="94.9" r=".51" fill="#008000"/>
<g fill="none" stroke="#008000" stroke-width=".2">
<path d="M174.6 133v5.1M200 133h-27.9v5.1"/>
<circle cx="253.3" cy="94.9" r=".51"/>
</g>
<circle cx="174.6" cy="133" r=".51" fill="#008000"/>
<g fill="none" stroke="#008000" stroke-width=".2">
<path d="M177.1 133v5.1"/>
<circle cx="174.6" cy="133" r=".51"/>
</g>
<circle cx="177.1" cy="133" r=".51" fill="#008000"/>
<g fill="none" stroke="#008000" stroke-width=".2">
<path d="M128.9 28.9h27.9M128.9 31.5h27.9M128.9 34h27.9M128.9 36.5h27.9M40 59.4h25.4M40 61.9h33M40 64.5h40.6M40 67h48.3M40 69.5h25.4M169.5 61.9h10.2M169.5 64.5h10.2M169.5 77.1h10.2"/>
<path d="M197.4 61.9h10.2M197.4 77.1h10.2M123.8 105.1h17.8M123.8 107.6h17.8M123.8 115.2h17.8M123.8 117.8h17.8M123.8 110.2h17.8M123.8 112.7h17.8M42.6 130.5h25.3M42.6 133h25.3M123.8 130.5h17.8M123.8 133h17.8"/>
<path d="M123.8 135.6h17.8M123.8 138.1h17.8M42.6 155.9h27.9M42.6 158.4h40.6M73 155.9h12.7M85.7 158.4h17.8M192.4 150.8h12.7M192.4 153.3h25.4M42.6 173.6h25.3M42.6 171.1h25.3M42.6 166h25.3M42.6 168.5h25.3"/>
<path d="M134 173.6h20.3M134 176.1h20.3M134 171.1h20.3M134 178.7h20.3M134 181.2h20.3"/>
<circle cx="177.1" cy="133" r=".51"/>
</g>
<circle cx="217.8" cy="153.3" r=".51" fill="#008000"/>
<g fill="none" stroke="#008000" stroke-width=".2">
<path d="M217.8 153.3h15.2M217.8 163.4v2.6"/>
<circle cx="217.8" cy="153.3" r=".51"/>
</g>
<circle cx="217.8" cy="166" r=".51" fill="#008000"/>
<g fill="none" stroke="#008000" stroke-width=".2">
<path d="M40 34h25.4M40 28.9h25.4M40 31.5h25.4M40 36.5h25.4M169.5 34h10.2M169.5 36.5h10.2M197.4 34h10.2M197.4 36.5h10.2M217.8 34h15.2M217.8 36.5h15.2M250.8 34h15.2M250.8 36.5h15.2"/>
<path d="M80.6 51.8h-10.1v7.6h-2.6M85.7 54.3h-10.1v7.6M90.8 56.9h-7.6v7.6M98.4 59.4h-7.6v7.6M169.5 51.8h10.2M169.5 49.2h10.2M197.4 51.8h10.2M197.4 54.3h10.2M215.2 56.9h17.8M217.8 51.8h15.2M217.8 54.3h15.2M222.8 44.2h10.2"/>
<path d="M222.8 46.7h10.2M250.8 59.4h12.7M250.8 51.8h10.1M250.8 54.3h12.7M250.8 56.9h12.7M222.8 67h10.2M222.8 69.5h10.2M250.8 61.9h12.7M250.8 64.5h12.7M250.8 67h12.7M42.6 125.4h25.3M42.6 127.9h25.3"/>
<path d="M42.6 135.6h25.3M42.6 138.1h25.3M123.8 120.3h17.8M123.8 122.9h17.8M123.8 125.4h17.8M123.8 127.9h17.8M42.6 140.6h25.3M42.6 143.2h25.3M192.4 155.9h15.2v10.1h25.4"/>
<circle cx="217.8" cy="166" r=".51"/>
</g>
<text font-size="5.4" fill="#800000" x="170.2" y="188.2">Re.Cycle</text>
<g font-size="3.6" fill="#800000">
<text x="55.3" y="16.2">ATMEGA128A uC</text>
<text x="169.5" y="21.3">BeagleBone P8 Header</text>
</g>
<g font-size="3" fill="#800000">
<text x="227.9" y="21.3">BeagleBone P9 Header</text>
<text x="259.7" y="190.1">TMS</text>
<text x="179.1" y="195.2">ATMEGA128A</text>
<text x="259.7" y="195.2">TMS</text>
<text x="254.6" y="200.3">A</text>
<text x="178.4" y="205.4">1</text>
<text x="218.4" y="205.4">November, 2012</text>
</g>
<g font-size="3" fill="#808080">
<text x="189.8" y="133">VCC3V3_128</text>
<text x="194.9" y="168.5">GND</text>
</g>
<text font-size="2.7" fill="#808080" x="197.4" y="150.8">RESET</text>
<g font-size="2.5" fill="#808080">
<text x="42.6" y="28.9">GPIO1_6</text>
<text x="134" y="28.9">GPIOF0</text>
<text x="42.6" y="31.5">GPIO1_7</text>
<text x="42.6" y="34">GPIO1_2</text>
<text x="134" y="31.5">GPIOF1</text>
<text x="134" y="34">GPIOF2</text>
<text x="169.5" y="31.5">GND</text>
<text x="169.5" y="34">GPIO1_6</text>
<text x="197.4" y="34">GPIO1_7</text>
<text x="202.5" y="31.5">GND</text>
<text x="212.7" y="34">VCC3V3_BEAGLE</text>
<text x="222.8" y="31.5">GND</text>
<text x="250.8" y="34">VCC3V3_BEAGLE</text>
<text x="255.9" y="31.5">GND</text>
<text x="42.6" y="36.5">GPIO1_3</text>
<text x="134" y="36.5">GPIOF3</text>
<text x="169.5" y="36.5">GPIO1_2</text>
<text x="197.4" y="36.5">GPIO1_3</text>
<text x="212.7" y="36.5">VCC5V0_BEAGLE</text>
<text x="250.8" y="36.5">VCC5V0_BEAGLE</text>
<text x="217.8" y="44.2">ACC_UART_TX</text>
<text x="217.8" y="46.7">ACC_UART_RX</text>
<text x="73" y="51.8">SS_HEAD</text>
<text x="169.5" y="49.2">GPIO1_15</text>
<text x="169.5" y="51.8">GPIO0_27</text>
<text x="197.4" y="51.8">GPIO2_1</text>
<text x="217.8" y="51.8">ACC_I2C_SCL</text>
<text x="250.8" y="51.8">ACC_I2C_SDA</text>
<text x="42.6" y="59.4">SS</text>
<text x="73" y="59.4" transform="rotate(-90 73 59.4)">JP1</text>
<text x="78.1" y="54.3">SCK_HEAD</text>
<text x="83.2" y="56.9">MOSI_HEAD</text>
<text x="90.8" y="59.4">MISO_HEAD</text>
<text x="197.4" y="54.3">GPIO1_31</text>
<text x="215.2" y="56.9">168_UART_RXD</text>
<text x="217.8" y="54.3">I2C_SCL_128</text>
<text x="250.8" y="56.9">168_UART_TXD</text>
<text x="250.8" y="59.4">GPS_RX</text>
<text x="250.8" y="54.3">I2C_SDA_128</text>
<text x="42.6" y="61.9">SCK</text>
<text x="42.6" y="64.5">MOSI</text>
<text x="80.6" y="61.9" transform="rotate(-90 80.6 61.9)">JP2</text>
<text x="88.3" y="64.5" transform="rotate(-90 88.3 64.5)">JP3</text>
<text x="164.5" y="64.5">GPIOB4/OC0</text>
<text x="169.5" y="61.9">INT4</text>
<text x="202.5" y="61.9">INT5</text>
<text x="250.8" y="61.9">GPS_TX</text>
<text x="250.8" y="64.5">ACC_SPI_SS</text>
<text x="42.6" y="67">MISO</text>
<text x="42.6" y="69.6">GPIOB4/OC0</text>
<text x="95.9" y="67" transform="rotate(-90 95.9 67)">JP4</text>
<text x="215.2" y="67">ACC_SPI_MOSI</text>
<text x="215.2" y="69.6">ACC_SPI_SCK</text>
<text x="250.8" y="67">ACC_SPI_MISO</text>
<text x="167" y="77.1">UART1_RXD</text>
<text x="197.4" y="77.1">UART1_TXD</text>
<text x="187.3" y="92.4">IC2P8</text>
<text x="240.6" y="92.4">IC2P9</text>
<text x="255.9" y="94.9">GND</text>
<text x="136.5" y="100">GND</text>
<text x="128.9" y="105.1">VCC3V3_128</text>
<text x="128.9" y="107.6">VCC3V3_128</text>
<text x="136.5" y="102.5">GND</text>
<text x="128.9" y="110.2">UART0_RXD</text>
<text x="128.9" y="112.7">UART0_TXD</text>
<text x="128.9" y="115.2">INT6</text>
<text x="128.9" y="117.8">INT7</text>
<text x="47.7" y="125.4">I2C_SCL_128</text>
<text x="128.9" y="120.3">SS_HEAD</text>
<text x="128.9" y="122.9">SCK_HEAD</text>
<text x="128.9" y="125.4">MOSI_HEAD</text>
<text x="47.7" y="127.9">I2C_SDA_128</text>
<text x="47.7" y="130.5">UART1_RXD</text>
<text x="128.9" y="127.9">MISO_HEAD</text>
<text x="131.4" y="130.5">GPIOF0</text>
<text x="47.7" y="135.6">GPIO1_15</text>
<text x="47.7" y="133">UART1_TXD</text>
<text x="131.4" y="133">GPIOF1</text>
<text x="131.4" y="135.6">GPIOF2</text>
<text x="47.7" y="138.1">GPIO0_27</text>
<text x="47.7" y="140.6">GPIO2_1</text>
<text x="47.7" y="143.2">GPIO1_31</text>
<text x="118.7" y="143.2">J2</text>
<text x="131.4" y="138.1">GPIOF3</text>
<text x="47.4" y="155.5">UART0_RXD/PDI</text>
<text x="73" y="153.3">JP5</text>
<text x="78.1" y="155.9">UART0_RXD</text>
<text x="231.3" y="150.7">C1</text>
<text x="239" y="150.9">18pF</text>
<text x="47.4" y="158.2">UART0_TXD/PDO</text>
<text x="93.3" y="158.4">UART0_TXD</text>
<text x="224.1" y="161" transform="rotate(-90 224.1 161)">X1</text>
<text x="248.2" y="161">GND</text>
<text x="47.2" y="165.6">INT4</text>
<text x="83.9" y="162.7">JP6</text>
<text x="236.4" y="163.4">C2</text>
<text x="47.2" y="168.3">INT5</text>
<text x="47.2" y="170.9">INT6</text>
<text x="47.2" y="173.4">INT7</text>
<text x="139.1" y="173.6">VCC3V3_128</text>
<text x="139.1" y="171.1">UART0_RXD/PDI</text>
<text x="234" y="170.2">18pF</text>
<text x="139.1" y="176.1">SCK</text>
<text x="139.1" y="178.7">UART0_TXD/PDO</text>
<text x="139.1" y="183.8">GND</text>
<text x="139.1" y="181.2">RESET</text>
<text x="128.9" y="188.8">J3</text>
</g>
<g font-size="2.5" fill="#800000">
<text x="187.3" y="28.9">P8</text>
<text x="240.6" y="28.9">P9</text>
<text x="42.6" y="54.3">SPI used by SD Card</text>
<text x="103.5" y="89.8">HR/Sensor/Other Header to 128 UART, SPI, I2C</text>
<text x="167" y="94.9">NOTE: Mode 4 for pins 37/38 -&gt; UART</text>
<text x="42.6" y="100">GPIOC not used</text>
<text x="174.6" y="97.5">Mode 7 for GPIO's</text>
<text x="227.9" y="105.1">NOTE: Pins 11 and 13 in mode 6</text>
<text x="236.1" y="107.6">ACC_SPI pins mode 3</text>
<text x="236.2" y="110.2">Pins 21/22 mode 1</text>
<text x="236.2" y="112.7">Pins 17/18 mode 2</text>
<text x="236.2" y="115.2">Pins 11/13 mode 6</text>
<text x="121.3" y="166">Programming Interface</text>
<text x="9.6" y="193.9">BeagleBone will talk with 128 via UART1, processing which map is needed and so forth. The 128 communicates via SPI with the microSD card.</text>
<text x="9.6" y="196.5">BeagleBone communicates with the 168 via UART, receiving data on Battery Voltage and NMEA strings both via UART.</text>
</g>
<g font-size="2.3" fill="#800000">
<text x="19.7" y="26.4">Port A</text>
<text x="106" y="26.4">Port F</text>
<text x="19.7" y="56.9">Port B</text>
<text x="106" y="61.9">Port G</text>
<text x="19.7" y="89.8">Port C</text>
<text x="19.7" y="122.9">Port D</text>
<text x="19.7" y="153.3">Port E</text>
<text x="169.5" y="153.3" transform="rotate(-90 169.5 153.3)">MISC</text>
</g>
<g font-size="2.3" fill="#808080">
<text x="103.5" y="51.8">IC1F</text>
<text x="17.2" y="82.2">IC1B</text>
<text x="103.5" y="79.7">IC1G</text>
<text x="17.2" y="115.2">IC1C</text>
<text x="17.2" y="148.3">IC1D</text>
<text x="182.2" y="163.4">IC1MISC</text>
<text x="17.2" y="178.7">IC1E</text>
</g>
<g font-size="2.1" fill="#808080">
<text x="25.4" y="29.7">PA0(ADO)</text>
<text x="37.8" y="28.6">51</text>
<text x="113.1" y="29.7">PF0(ADC0)</text>
<text x="126.7" y="28.6">61</text>
<text x="25.8" y="32.2">PA1(AD1)</text>
<text x="25.8" y="34.8">PA2(AD2)</text>
<text x="37.8" y="31.1">50</text>
<text x="37.8" y="33.7">49</text>
<text x="113.1" y="32.2">PF1(ADC1)</text>
<text x="113.1" y="34.8">PF2(ADC2)</text>
<text x="126.7" y="31.1">60</text>
<text x="126.7" y="33.7">59</text>
<text x="184.6" y="32.2">1</text>
<text x="184.6" y="34.8">3</text>
<text x="191.4" y="34.8">4</text>
<text x="191.4" y="32.2">2</text>
<text x="237.9" y="32.2">1</text>
<text x="237.9" y="34.8">3</text>
<text x="244.7" y="34.8">4</text>
<text x="244.7" y="32.2">2</text>
<text x="25.8" y="37.3">PA3(AD3)</text>
<text x="25.8" y="39.8">PA4(AD4)</text>
<text x="37.8" y="36.2">48</text>
<text x="37.8" y="38.7">47</text>
<text x="37.8" y="41.2">46</text>
<text x="108.2" y="39.8">PF4(ADC4/TCK)</text>
<text x="113.1" y="37.3">PF3(ADC3)</text>
<text x="126.7" y="36.2">58</text>
<text x="126.7" y="38.7">57</text>
<text x="126.7" y="41.2">56</text>
<text x="184.6" y="39.8">7</text>
<text x="184.6" y="37.3">5</text>
<text x="191.4" y="39.8">8</text>
<text x="191.4" y="37.3">6</text>
<text x="237.9" y="39.8">7</text>
<text x="237.9" y="37.3">5</text>
<text x="244.7" y="39.8">8</text>
<text x="244.7" y="37.3">6</text>
<text x="24.1" y="42.4">PDA5(AD5)</text>
<text x="25.8" y="44.9">PA6(AD6)</text>
<text x="25.8" y="47.5">PA7(AD7)</text>
<text x="37.8" y="43.8">45</text>
<text x="37.8" y="46.3">44</text>
<text x="108" y="44.9">PF6(ADC6/TDO)</text>
<text x="108" y="42.4">PF5(ADC5/TMS)</text>
<text x="109.1" y="47.5">PF7(ADC7/TDI)</text>
<text x="126.7" y="43.8">55</text>
<text x="126.7" y="46.3">54</text>
<text x="184.6" y="42.4">9</text>
<text x="184.6" y="44.9">11</text>
<text x="184.6" y="47.5">13</text>
<text x="190.2" y="47.5">14</text>
<text x="190.2" y="44.9">12</text>
<text x="190.2" y="42.4">10</text>
<text x="237.9" y="42.4">9</text>
<text x="237.9" y="44.9">11</text>
<text x="237.9" y="47.5">13</text>
<text x="243.5" y="47.5">14</text>
<text x="243.5" y="44.9">12</text>
<text x="243.5" y="42.4">10</text>
<text x="184.6" y="50">15</text>
<text x="184.6" y="52.5">17</text>
<text x="190.2" y="52.5">18</text>
<text x="190.2" y="50">16</text>
<text x="237.9" y="50">15</text>
<text x="237.9" y="52.5">17</text>
<text x="243.5" y="52.5">18</text>
<text x="243.5" y="50">16</text>
<text x="37.8" y="59">10</text>
<text x="184.6" y="55.1">19</text>
<text x="184.6" y="57.6">21</text>
<text x="190.2" y="55.1">20</text>
<text x="190.2" y="57.6">22</text>
<text x="237.9" y="55.1">19</text>
<text x="237.9" y="57.6">21</text>
<text x="243.5" y="55.1">20</text>
<text x="243.5" y="57.6">22</text>
<text x="24.4" y="65.2">PB2(MOSI)</text>
<text x="25.4" y="62.7">PB1(SCK)</text>
<text x="27" y="60.2">PB0(SS)</text>
<text x="37.8" y="61.6">11</text>
<text x="37.8" y="64.1">12</text>
<text x="109.6" y="65.2">PG0(WR)</text>
<text x="121.6" y="64.1">33</text>
<text x="184.6" y="60.2">23</text>
<text x="184.6" y="65.2">27</text>
<text x="184.6" y="62.7">25</text>
<text x="190.2" y="65.2">28</text>
<text x="190.2" y="62.7">26</text>
<text x="190.2" y="60.2">24</text>
<text x="237.9" y="60.2">23</text>
<text x="237.9" y="65.2">27</text>
<text x="237.9" y="62.7">25</text>
<text x="243.5" y="65.2">28</text>
<text x="243.5" y="62.7">26</text>
<text x="243.5" y="60.2">24</text>
<text x="24.4" y="67.8">PB3(MISO)</text>
<text x="25.4" y="70.3">PB4(OC0)</text>
<text x="37.8" y="66.6">13</text>
<text x="37.8" y="69.2">14</text>
<text x="37.8" y="71.7">15</text>
<text x="109.3" y="70.3">PG2(ALE)</text>
<text x="110.2" y="67.8">PG1(RD)</text>
<text x="121.6" y="66.6">34</text>
<text x="121.6" y="69.2">43</text>
<text x="121.6" y="71.7">18</text>
<text x="184.6" y="67.8">29</text>
<text x="184.6" y="70.3">31</text>
<text x="190.2" y="70.3">32</text>
<text x="190.2" y="67.8">30</text>
<text x="237.9" y="67.8">29</text>
<text x="237.9" y="70.3">31</text>
<text x="243.5" y="70.3">32</text>
<text x="243.5" y="67.8">30</text>
<text x="18.9" y="77.9">PB7(OC2/OC1C)</text>
<text x="24" y="72.8">PB5(OC1A)</text>
<text x="24" y="75.4">PB6(OC1B)</text>
<text x="37.8" y="74.3">16</text>
<text x="37.8" y="76.8">17</text>
<text x="106.3" y="72.8">PG3(TOSC2)</text>
<text x="106.3" y="75.4">PG4(TOSC1)</text>
<text x="121.6" y="74.3">19</text>
<text x="184.6" y="72.8">33</text>
<text x="184.6" y="75.4">35</text>
<text x="184.6" y="77.9">37</text>
<text x="190.2" y="77.9">38</text>
<text x="190.2" y="72.8">34</text>
<text x="190.2" y="75.4">36</text>
<text x="237.9" y="72.8">33</text>
<text x="237.9" y="75.4">35</text>
<text x="237.9" y="77.9">37</text>
<text x="243.5" y="77.9">38</text>
<text x="243.5" y="72.8">34</text>
<text x="243.5" y="75.4">36</text>
<text x="184.6" y="80.4">39</text>
<text x="184.6" y="83">41</text>
<text x="190.2" y="83">42</text>
<text x="190.2" y="80.4">40</text>
<text x="237.9" y="80.4">39</text>
<text x="237.9" y="83">41</text>
<text x="243.5" y="80.4">40</text>
<text x="243.5" y="83">42</text>
<text x="184.6" y="85.5">43</text>
<text x="184.6" y="88.1">45</text>
<text x="190.2" y="85.5">44</text>
<text x="190.2" y="88.1">46</text>
<text x="237.9" y="85.5">43</text>
<text x="237.9" y="88.1">45</text>
<text x="243.5" y="85.5">44</text>
<text x="243.5" y="88.1">46</text>
<text x="24" y="93.1">PCO(A8)</text>
<text x="24.5" y="95.7">PC1(A9)</text>
<text x="35.3" y="92">35</text>
<text x="35.3" y="94.6">36</text>
<text x="23.3" y="98.2">PC2(A10)</text>
<text x="23.5" y="100.8">PC3(A11)</text>
<text x="35.3" y="97.1">37</text>
<text x="35.3" y="99.7">38</text>
<text x="120.3" y="100.8">1</text>
<text x="23.3" y="103.3">PC4(A12)</text>
<text x="23.3" y="105.8">PC5(A13)</text>
<text x="35.3" y="102.2">39</text>
<text x="35.3" y="104.7">40</text>
<text x="35.3" y="107.3">41</text>
<text x="120.3" y="103.3">2</text>
<text x="120.3" y="105.8">3</text>
<text x="23.3" y="108.4">PC6(A14)</text>
<text x="23.3" y="110.9">PC7(A15)</text>
<text x="35.3" y="109.8">42</text>
<text x="120.3" y="108.4">4</text>
<text x="120.3" y="110.9">5</text>
<text x="120.3" y="113.5">6</text>
<text x="120.3" y="116">7</text>
<text x="120.3" y="118.5">8</text>
<text x="40.4" y="125.1">25</text>
<text x="119.1" y="123.6">10</text>
<text x="120.3" y="121.1">9</text>
<text x="21.3" y="131.2">PD2(RXD1/INT2)</text>
<text x="22.6" y="128.7">PD1(SDA/INT1)</text>
<text x="22.9" y="126.2">PD0(SCL/INT0)</text>
<text x="40.4" y="127.6">26</text>
<text x="40.4" y="130.1">27</text>
<text x="119.1" y="128.7">12</text>
<text x="119.1" y="131.2">13</text>
<text x="119.3" y="126.2">11</text>
<text x="21.5" y="133.8">PD3(TXD1/INT3)</text>
<text x="27.5" y="136.3">PD4(ICP1)</text>
<text x="40.4" y="132.6">28</text>
<text x="40.4" y="135.2">29</text>
<text x="40.4" y="137.7">30</text>
<text x="119.1" y="133.8">14</text>
<text x="119.1" y="136.3">15</text>
<text x="26.7" y="138.9">PD5(XCK1)</text>
<text x="29.7" y="141.4">PD6(T1)</text>
<text x="29.7" y="143.9">PD7(T2)</text>
<text x="40.4" y="140.3">31</text>
<text x="40.4" y="142.8">32</text>
<text x="119.1" y="138.9">16</text>
<text x="171.7" y="140.3" transform="rotate(-90 171.7 140.3)">52</text>
<text x="174.2" y="140.3" transform="rotate(-90 174.2 140.3)">21</text>
<text x="176.8" y="140.3" transform="rotate(-90 176.8 140.3)">64</text>
<text x="172.8" y="148.6" transform="rotate(-90 172.8 148.6)">VCC1</text>
<text x="175.4" y="148.6" transform="rotate(-90 175.4 148.6)">VCC2</text>
<text x="177.9" y="148.6" transform="rotate(-90 177.9 148.6)">AVCC</text>
<text x="181.9" y="146.5">AREF</text>
<text x="183.2" y="149">PEN</text>
<text x="190.2" y="145.3">62</text>
<text x="190.2" y="147.9">1</text>
<text x="40.4" y="155.5">2</text>
<text x="180.5" y="151.6">RESET</text>
<text x="181.2" y="154.1">XTAL1</text>
<text x="190.2" y="155.5">23</text>
<text x="190.2" y="153">24</text>
<text x="190.2" y="150.4">20</text>
<text x="21.5" y="161.7">PE2(XCK0/AIN0)</text>
<text x="21.7" y="159.2">PE1(TXD0/PDO)</text>
<text x="22.6" y="156.6">PE0(RXD0/PDI)</text>
<text x="40.4" y="158">3</text>
<text x="40.4" y="160.6">4</text>
<text x="172.8" y="158.6" transform="rotate(-90 172.8 158.6)">GND1</text>
<text x="175.4" y="158.6" transform="rotate(-90 175.4 158.6)">GND2</text>
<text x="177.9" y="158.6" transform="rotate(-90 177.9 158.6)">GND3</text>
<text x="181.2" y="156.6">XTAL2</text>
<text x="21.3" y="164.3">PE3(OC3A/AIN1)</text>
<text x="21.3" y="166.8">PE4(OC3B/INT4)</text>
<text x="40.4" y="163.1">5</text>
<text x="40.4" y="165.7">6</text>
<text x="171.7" y="163.7" transform="rotate(-90 171.7 163.7)">63</text>
<text x="174.2" y="163.7" transform="rotate(-90 174.2 163.7)">53</text>
<text x="176.8" y="163.7" transform="rotate(-90 176.8 163.7)">22</text>
<text x="21.2" y="169.3">PE5(OC3C/INT5)</text>
<text x="24.6" y="171.8">PE6(T3/INT6)</text>
<text x="40.4" y="168.2">7</text>
<text x="40.4" y="170.7">8</text>
<text x="40.4" y="173.3">9</text>
<text x="130.5" y="171.8">1</text>
<text x="22.4" y="174.4">PE7(ICP3/INT7)</text>
<text x="130.5" y="174.4">2</text>
<text x="130.5" y="176.9">3</text>
<text x="130.5" y="179.5">4</text>
<text x="130.5" y="182">5</text>
<text x="130.5" y="184.5">6</text>
</g>
<g font-size="1.8" fill="#800000">
<text x="42.6" y="23.8">EXMEMBx = External memory bits</text>
<text x="131.4" y="23.8">Four GPIO's to External Headers</text>
<text x="67.9" y="39.1">Eight GPIO's to Beagle Bone</text>
<text x="128.9" y="49.2">JTAG for debugging</text>
<text x="42.6" y="79.7">OC = output compare</text>
<text x="42.6" y="82.2">B4-B7 also PWM Output for Timer/Counter0,,1 a,b,c,, 2</text>
<text x="42.6" y="84.8">See page 74 spec shee</text>
<text x="103.5" y="94.9">NOTE: Interrupts for outboard headers</text>
<text x="103.5" y="92.4">NOTE: SPI can't be connected so something if uSD is connected</text>
<text x="70.5" y="138.1">Four GPIO's to Beagle Bone</text>
<text x="189.8" y="138.1">PEN = Program Enable</text>
<text x="45.1" y="145.7">Timer1/2 Clock inputs, ICP = Input Capture Pin</text>
<text x="45.1" y="148.3">XCK1 unconnected or GPIO. Used in UART one ONLY IN SYNCHRONOUS</text>
<text x="212.7" y="168.5">14.97MHz Oscillator</text>
<text x="42.6" y="176.1">AIN = analog comparator input</text>
<text x="42.6" y="178.7">PDI = Programming Data In</text>
<text x="42.6" y="181.2">PDO = Programming Data out</text>
<text x="42.6" y="183.8">No GPIO's here</text>
</g>
<text font-size="1.8" fill="#808080" x="17.2" y="51.8">IC1A</text>
</svg>
